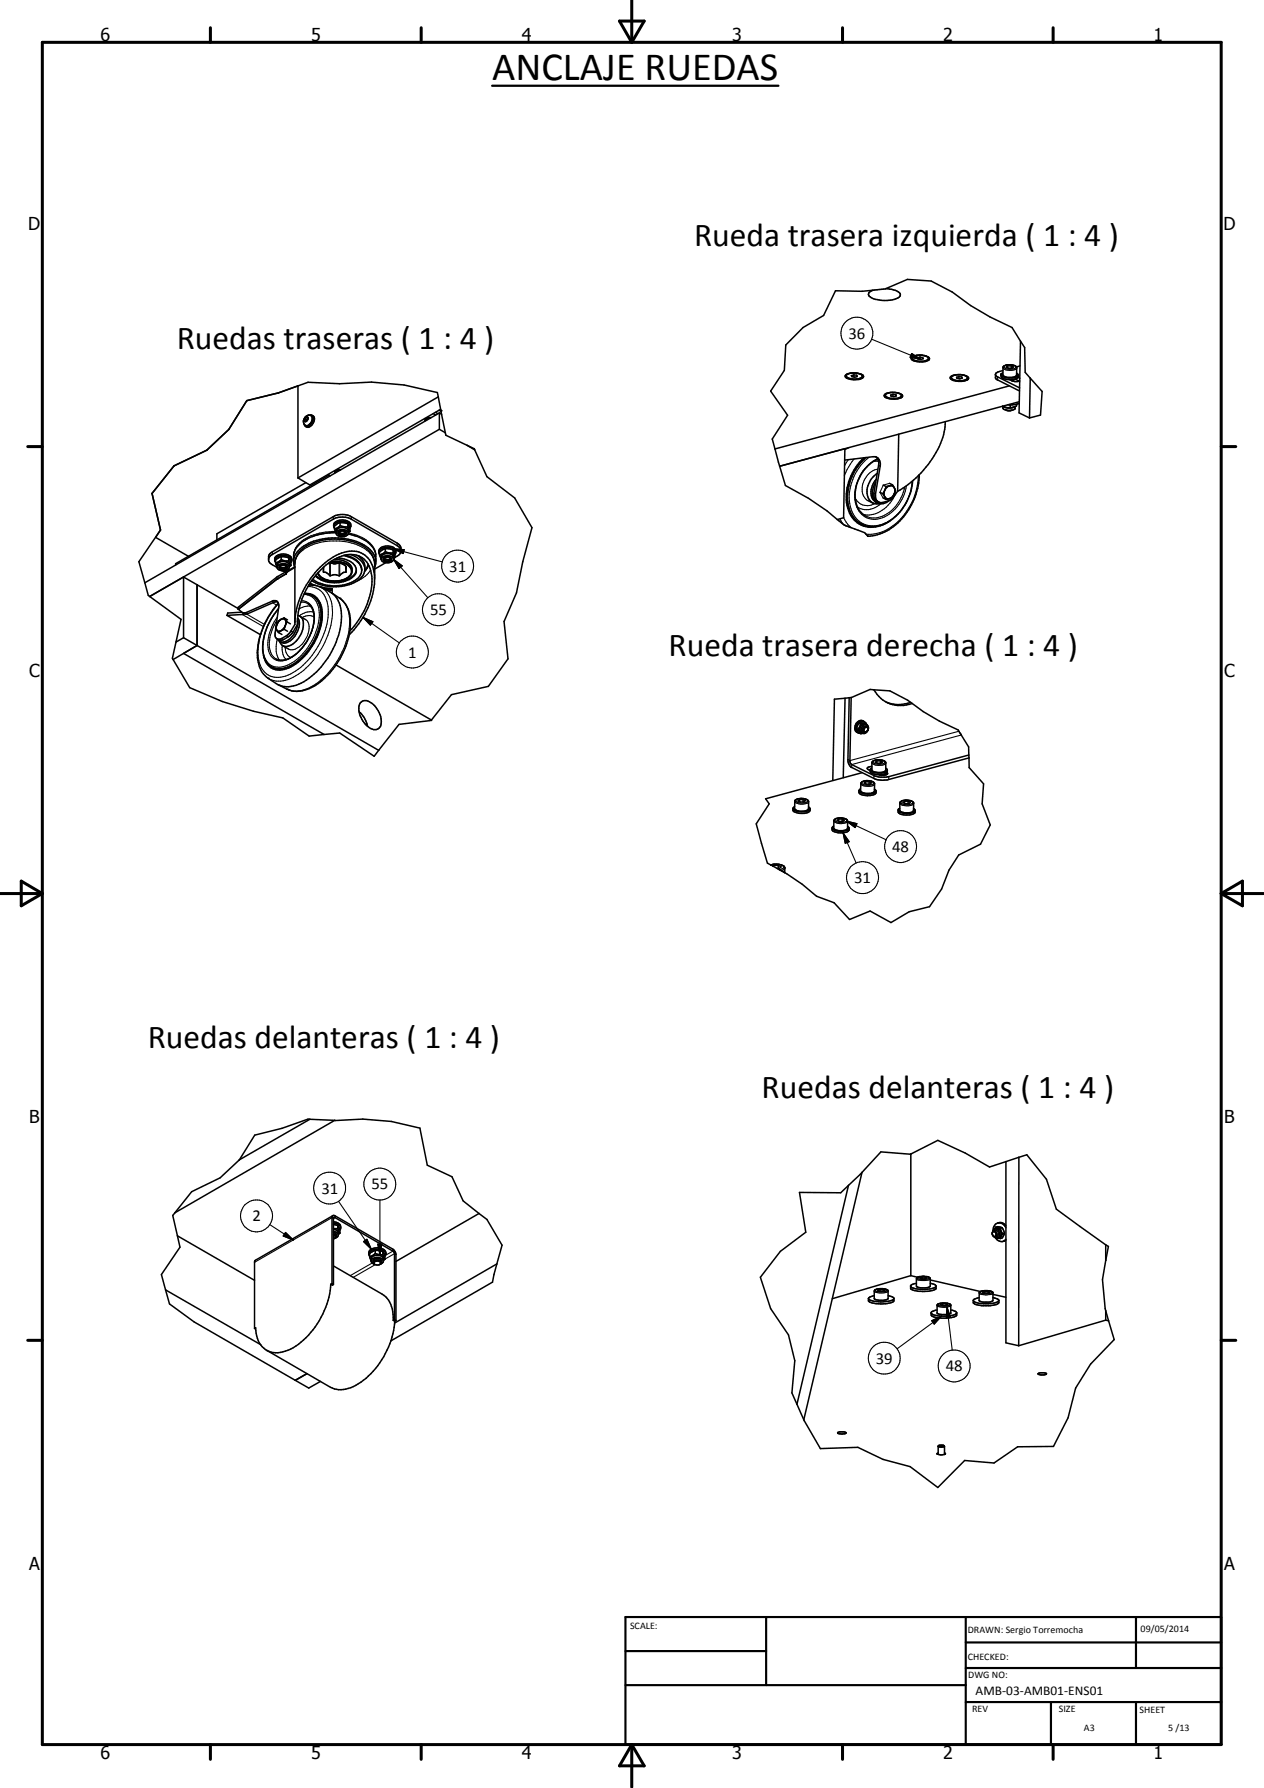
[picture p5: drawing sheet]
<svg xmlns="http://www.w3.org/2000/svg" width="297mm" height="420mm" viewBox="0 0 297 420" stroke-linecap="round" stroke-linejoin="round" font-family="sans-serif">
<g fill="none" stroke="#000" stroke-width=".35">
<path d="M205.1 68.2l-2.5 .3-6.3-.2-2.8 5.8-4.8 2.9-4 4.1-.4 5.9-3.2 4.9 4 5.7-3.6 5.6 .6 2.3M208.2 67.8l-3.1 .4M208.2 67.8l5-2.1 5.6 .3 5 2.6 4.3 3.2 4.5 2.7 5.2 2.5 2 3.2M208.2 67.8l.5 .1a3.4 3.4 0 0 1 2.9 1.2v.2a2.28 2.28 0 0 1-2.3 1.2 7.5 7.5 0 0 1-5-.9 .8 .8 0 0 1 .6-1.3l.2-.1M70 90.7l-4.6 1.6-7.4 1.8-4.2 6.8-5.2 4.9-7.7 3.7-5.2 6.5 2 8.5M70 90.7l2.4-.9 7.4 .4 7.5-.4 7.7 .7 7.8 1.7 .2 1.1M70 90.7v21.6M71.5 99.7l.3 .5M71.6 98.5l.4 .2M71.8 98a1 1 0 0 1 1.5-.2 1 1 0 0 1-.1 1.6 .94 .94 0 0 1-.9 .7 .94 .94 0 0 1-.9-.6 1.41 1.41 0 0 1 .4-1.5zM72 98.1h.3v.5l-.3 .4h-.4v-.5M72 98.1l-.4 .4"/>
<path d="M72 98.7v.3M72 98.1l.3 .2-.3 .4M72.8 97.6h.5M73.3 97.6a1.77 1.77 0 0 1-1 2.6h-.5M73.3 97.6a1.27 1.27 0 0 1 .1 2.1 1.08 1.08 0 0 1-1.6 .5M100 98.6l.2 .1M100 98.5l-.1 .4M100.7 98.2l-.7 .4M101.2 98.1v.1M101.3 98.1l-.8 .1-.5 .3M101.8 97.2l.6 .3M102.4 96.9l.5 .3"/>
<path d="M103 93.3l.5 2.9M103 93.3l-33 19M103.2 96.4l.4 .1M103.3 97l-69.3 39.9M103.3 97l.5 .3M103.3 97v3.9M103.5 96.2l.1 .3M103.5 96.2l-30.7 17.8-2.8-1.7M103.6 96.5l.2 .8M103.6 96.5h-.1M103.8 97.3l.8 4.4M198.9 88.3v.5"/>
<path d="M199.6 87.8l-.9 .3-.1 .4a4 4 0 0 0 4 .4M199.6 87.8a.66 .66 0 0 0-.7 .7 3.3 3.3 0 0 0 3.8-.1M200.2 87.7h1a1.41 1.41 0 0 1 1.5 .7M200.2 87.7l-.6 .1M200.2 87.6l-.6 .2M200.7 88.1l-.6 .2 .1 .2 .7 .1 .5-.1-.1-.3M200.7 88.1v.5M200.7 88.1l.6 .1M201 87.6l1.2 .3a.54 .54 0 0 1 .7 .3 .54 .54 0 0 1-.3 .7M201.3 88.2v.3M202.6 88.8v.1M202.7 88.4l-.1 .4"/>
<path d="M208 92.9a2.9 2.9 0 0 0 3.4 .5l.4-.4M208 92.9l.1 .5M208.8 92.3a.65 .65 0 0 0-.8 .2 .65 .65 0 0 0 0 .8 4.5 4.5 0 0 0 3.8 .1M208.8 92.3l1.6-.1 1 .3M208.8 92.3l-.5 .2-.3 .4M209.8 92.7l-.5 .1 .1 .3 .7 .1 .5-.2-.1-.2M209.8 92.7v.4M209.8 92.7l.7 .1M210.5 92.2l-1.7 .1M210.5 92.8v.3M210.7 92.3l.8 .2M211.4 92.5h.2a.47 .47 0 0 1 .5 .4 .47 .47 0 0 1-.3 .5"/>
<path d="M211.5 92.5l.3 .4v.5M211.8 93.4v.1M214.1 84.1l.7-.5 1.9-.1a2.22 2.22 0 0 1 1.7 .8 2.11 2.11 0 0 1-2.3 .7l-1.6-.3-.4-.4zM214.4 84.2l.1 .2a3.5 3.5 0 0 0 2.9 .4l.7-.3 .1-.3M215.7 83.5a1.06 1.06 0 0 0-1.3 1v.1M215.8 83.5l1.7 .1M216.2 83.9l-.6 .2 .1 .2 .7 .2 .6-.2-.2-.3M216.2 83.9v.5M216.2 83.9l.6 .1M216.8 84v.3M217.7 83.7l.3 .1M218 83.9l.2 .2-.1 .6"/>
<path d="M222.1 99.1a17.9 17.9 0 0 1-5.1 11.3 22.4 22.4 0 0 1-6.1 5M223.6 88.8l.6 .5 1.9 .2a1.04 1.04 0 0 0 1.2-.8l-.8-.5-1.9-.1-1 .3-.3 .5a3.8 3.8 0 0 0 4.3 .1 1.04 1.04 0 0 0-1.3-.9 3.7 3.7 0 0 0-2.7 .5v.6M225.3 88.5l-.5 .1 .1 .3 .7 .1 .5-.1-.1-.3M225.3 88.5v.5M225.3 88.5l.7 .1M226 88.6v.3M227.4 88.8l-.1 .5M233.9 88.1l.3 .4 5.4 2.6M235.3 88.1l.1 .6 .6 .3 2.3 .2M235.4 87.8l-.1 .2a1.39 1.39 0 0 0 1.6 .8l1.9-.2 .5-.4M235.5 87.7l-.3 .2 .1 .3M235.6 95.5a1.28 1.28 0 0 0 1.8 .9h.3"/>
<path d="M235.6 95.5l.7 .3M235.7 87.1l-1.6 .6-.1 1.2 5.6 3M235.7 87.6l-.2 .2M235.8 86.1a2.88 2.88 0 0 1 2.6-.2l.5 .5v1.9a3 3 0 0 1-3.1 0zM235.8 95.5l.3 .2M236.3 95.8h1.1M236.4 96.4l.5 .1 .8-.1M236.8 86l-.3 .3 .5 .2h.9l.3-.3-.5-.2M236.8 86h.9M236.8 86v.4M237.2 90.7l-55.1 14.8M237.2 89.2l1.2 .5 1.2-.2"/>
<path d="M237.4 95.2v.6M237.7 86v.5M237.8 96.4h-.1M238.3 89.2l-.5 .3M238.3 95.7l-.9 .1M238.3 95.7l-2 .1M238.5 89.1l1.1 .5M238.5 89.1l-.2 .1M238.5 95.5v.6l-.8 .3M238.9 95a.65 .65 0 0 1-.6 .7M238.9 87.7l.4 .4v.5l-.8 .5M239.2 88.7l.4 .2"/>
<path d="M239.5 94.4l-56.3 15.2M239.5 94.8l-.8 .2-1.9 .1M239.7 86l-.8 .2M239.8 80.2l1 1.5 .1 5.8 1.2 1.4M239.8 80.2l-.3 16.8 2.4 1.2M242.1 88.9l2.8 3.1-.4 5.5-2.6 .7M242.1 88.9l-.2 9.3M71.9 113.4l-20.9 12v1.5M77.1 111.5l.5 .3M77.3 111.6l-36 20.9v.3M79.5 110.4l-.7 .4 .2 .2M79.9 110.4h.1"/>
<path d="M80.1 110.4a1.01 1.01 0 0 0-1.4 .8M103.3 100.9l1.3 .8M103.3 100.9l-68.1 39.3M104.6 101.7l.2 .6 6.7 3.2v.2M109.8 104.6l1.7 1.1M111.5 105.7l2.9 6.3 6.5 5 4.1 7-2.1 8-1.5 7.3-3 6.8 1 8.7-4.6 6.5-8.7 1.9-4.7 6M182.1 105.5l1.1 4.1M183.2 109.6l1.4 4.5 5.4 3 4.4 3 2.4 2M183.2 109.6l15.3-4.1-.3 16.2-1.4 .4M198.5 108.1l6.7-.8a1.7 1.7 0 0 1 1.6 2.3l-1.1 6.5a1.49 1.49 0 0 0 1.7 2l1.5-.5M199.5 105.2l-1 .4M203 107.6a12.5 12.5 0 0 0-3.8 11.8 6 6 0 0 0 9.5 3.3l.6-.4"/>
<path d="M203.3 107.5a11.4 11.4 0 0 0-3.3 13.3 6 6 0 0 0 8.8 1.8l.5-.3M204 117.6l1.1 .6M205.8 113.4a3.4 3.4 0 0 0 .1 4.6 2.37 2.37 0 0 0 3-.4M205.8 107.4a1.9 1.9 0 0 1 .7 1.9l-1.1 6.6a1.77 1.77 0 0 0 1.1 2.1M205.9 112.6a4.1 4.1 0 0 0-.8 4.7l1.1 .9M206.1 111.3a4.7 4.7 0 0 0-1.6 6.4l.8 .6 1.5 .1M206.2 107.9a9.2 9.2 0 0 0-4.7 11.3l1 1.4 1 .7M206.8 115.7l.7 .3M207.5 117l.7 .3M207.5 116l.4 .7M207.6 114l.7 .3M207.9 115.2l-.4 .8"/>
<path d="M207.9 116.7l.3 .6M207.9 115.2l-.2 .8 .2 .7M207.9 116.7l.3 .4 .6 .1M208.3 114.3l-.4 .9M209 117.2l-.8 .1M209 113.6l.7 .3M209 114.2l-.7 .1M209 114.2l-.8 .5-.3 .5M209 114.2h.7l.4 .4M209.7 113.9l.4 .7M209.7 113.9l-.7 .3M210.1 116.1a1.06 1.06 0 0 1-1.1 1.1"/>
<path d="M210.1 114.6a1.82 1.82 0 0 1-1.1 2.6M210.1 114.6l.2 .5-.1 .8M210.9 115.4a4.2 4.2 0 0 1-2 2.2M211.2 102l-.3 13.4M214.5 113a12.5 12.5 0 0 1-5.2 9.3M216 111.5a15.5 15.5 0 0 1-8.7 13.8l-1.6 .5-1.8 .2a3.7 3.7 0 0 0-2.3-1.4l-3.1-1.2-1.7-1.3M34 136.9l.8 3 .4 .3M37.7 124.5l-5.1 7.5 1.4 4.9M37.7 124.5l-1.1 1.8 7.7 4.4M43.1 135.6l-7.9 4.6M43.1 135.6l3.2 1.8M43.1 135.6v14.3"/>
<path d="M46.3 137.4v14.3M46.3 137.4l9.7 5.6M64.6 131.6a2.39 2.39 0 0 1 3.9 0M64.8 132.2a1.22 1.22 0 0 1-.1-1.3 1.22 1.22 0 0 1 1.2-.6 2.18 2.18 0 0 1 2.7 1.1l-.2 .8M64.8 132.3l.3 .9M65.1 133.4v-.6a1.65 1.65 0 0 1 2.5-.6l.4 .4a1.23 1.23 0 0 1-1.5 1.6M65.1 133.4l.3 .5 1.1 .3M65.8 133.1l.2 .2M65.8 133a.56 .56 0 0 0 .1 .6 .56 .56 0 0 0 .6 .1l.8-.2 .1-.4M66 132.8l-.2 .2M66 133.2v.1M66.1 131.6l.9 .2h.9"/>
<path d="M66.1 131.6l-1.3 .7M66.1 130.8l1.8 .3M66.1 130.8l-1.3 .8v.7M66.1 130.8v.8M66.2 132.8l-.4 .2M66.2 132.8h.6a.6 .6 0 0 1 .8 .5 .6 .6 0 0 1-.9 .6h-.4a.57 .57 0 0 1-.6-.8l.1-.1M66.3 132.8h-.1M66.4 132.8h.4M66.5 134.2l.5 .3M67 132.8l.4 .3M67.2 134.4l-2.2 1.2-9.1 7.1 .1 .5M67.2 134.9l-2.1 1.2-9.1 7.1"/>
<path d="M67.2 134.4l.2 .1M67.3 134.4l.1 .1M67.3 133.1l-.4 .3-.9-.1M67.4 134.5l-.2 .4M67.4 134.5h.1M67.9 131.8l.5 1.1M67.9 131.1l.5 1.1M67.9 131.1v.7M68 133.1a1.8 1.8 0 0 0-2.9 .1M68.4 132.9l-.4 .3M68.4 132.2v.7M69 131.5a6.6 6.6 0 0 1 4.7-4.3 14.1 14.1 0 0 1 13.3 2l.9 1.1 .4 1.3"/>
<path d="M69.3 133.4l-1.9 1.1M69.3 133.2l-2.1 1.2M71.5 139.5a4 4 0 0 1 4 3.8 14.4 14.4 0 0 1-7.8 13.5 4.2 4.2 0 0 1-6-4.1 13.1 13.1 0 0 1 1.1-5.4l1-2 1.6-2.3M71.5 139.4a3.8 3.8 0 0 1 4.1 3.8 14.7 14.7 0 0 1-6.1 12.8 5.4 5.4 0 0 1-5.9 .9l-.3-.3a3.8 3.8 0 0 1-1.4-2.6M72.6 137.5h1.4l1.4 .5a9.1 9.1 0 0 1 3.2 1.9 7.7 7.7 0 0 1 1.6 6.4 19.4 19.4 0 0 1-9.4 14.2 6 6 0 0 1-5.4 .4M72.6 137.4l.3 .1M72.8 137.2l.6 .3M72.9 137a14.3 14.3 0 0 1 8.6-6.7 4.7 4.7 0 0 1 5.6 3.8 15.5 15.5 0 0 1-3.3 12.2l-1.6 2M72.9 137a16.4 16.4 0 0 0-3 9.7M72.9 137l1.2 .6M74.7 134.6a4 4 0 0 0 4.2 1.9M75.1 137.9l3 .4"/>
<path d="M75.7 138.2l2.2 .2M76.4 138.5l1.5 .2M77.1 132.5l2.1-.3 1.1 .3 .8 .3 .2 .3v1.3l-.6 .1-.9 .8a2.88 2.88 0 0 0-2.3 0l-.9-.8-.6-.1v-1M77.6 132.3l.8 .2 1.4-.2M77.6 132l2.4 .1M77.8 132a5 5 0 0 1 4.9 1.7v.3M77.9 138.4v.3M77.9 138.7l-.6 .3M77.9 132.3h1.6M77.9 139.3a9.4 9.4 0 0 1 3.3 2.6 10.2 10.2 0 0 1 .5 8.8 18.2 18.2 0 0 1-9 11.1 6.2 6.2 0 0 1-5.2 .2l-2.1-1.1M78.1 138.3v1.1M78.1 138.3l-.2 .1"/>
<path d="M78.4 123.7v-.4a2.4 2.4 0 0 1 3.8-.5 1.09 1.09 0 0 1 .1 1.3M78.6 131.4a4.5 4.5 0 0 1 4 1.9 2.14 2.14 0 0 1-1.3 2.8l-.9 .3-1.4 .2M78.6 124.3l.4 .9M79 125.2a1.82 1.82 0 0 1 2.8-.2v.5M79 125.2a11.9 11.9 0 0 0-9 3.1l-.3 .4a4.8 4.8 0 0 0-.6 4.1l.1 .4M79.2 131.1a5.8 5.8 0 0 1 4.2 1.9l.3 .9M79.5 125.1a1.37 1.37 0 0 1 1.9 0 1.05 1.05 0 0 1-1 .8 1.05 1.05 0 0 1-1-.7zM79.7 125l.2 .2M79.7 125a.88 .88 0 0 1 .9-.3 .88 .88 0 0 1 .6 .6 .91 .91 0 0 1-.8 .4 .91 .91 0 0 1-.8-.6zM79.8 125.2h.1M79.9 123.5l1.8 .3M79.9 123.5l-.6 .5-.7 .3"/>
<path d="M79.9 122.8l1.2 .1 .6 .2M79.9 122.8l-1.3 .8v.7M79.9 122.8v.7M80.5 132.2a2.21 2.21 0 0 1 2 2.7 4.9 4.9 0 0 1-5 1.6 3.3 3.3 0 0 1-2.8-1.8M80.7 130.6a5.5 5.5 0 0 1 4.1 2.4l.2 1M81.2 130.4a4.2 4.2 0 0 1 3.8 3.6M81.2 125a1.01 1.01 0 0 1-1.3 .2M81.7 123.8l.6 1.1M81.7 123.1l.6 1M81.7 123.1v.7M81.8 125.5a8.4 8.4 0 0 1 6.3 4 5.5 5.5 0 0 1 .1 3.5l-.1 .4M81.9 125.3v-.5a1.74 1.74 0 0 0-2.9-.2v.9a1.87 1.87 0 0 0 2.7 .1l.1-.1"/>
<path d="M82.3 124.9l-.4 .2M82.3 124.1v.8M82.3 130.3a4.7 4.7 0 0 1 3.4 3.1M82.4 123.6a2.4 2.4 0 0 0-3.8-.4l-.2 .4 .2 .5M83.7 134.2a4.9 4.9 0 0 1-5 2.5 6.4 6.4 0 0 1-4.5-1.5M83.7 133.9a3 3 0 0 1-2.5 2.6 7 7 0 0 1-7.1-1.2M83.7 133.9v.3M84.1 130.6a3.5 3.5 0 0 1 1.6 3.5 3.5 3.5 0 0 1-2.6 2.8 10.9 10.9 0 0 1-9.8-.5M84.7 130.9l-.2-.2 .3 .4M85 134a3.6 3.6 0 0 1-2.8 3 9.8 9.8 0 0 1-8.7-.9M88.1 136.1v-3.6a5.8 5.8 0 0 0-4.5-5 14.2 14.2 0 0 0-12.1 1.2 5.1 5.1 0 0 0-2.2 3.4v14.6l-.9 1.6M89 129.7a1.69 1.69 0 0 1 1.5-1l1.7 .1 .6 .5 .2 .4"/>
<path d="M89.2 130.4l.4 .9a1.79 1.79 0 0 1 2.9 0M89.2 130.3a1.42 1.42 0 0 1 1.5-2 2.05 2.05 0 0 1 2.3 1l-.2 1M89.8 130.4a1.77 1.77 0 0 1 2.7 .5 1.42 1.42 0 0 1-2.2 1.3 1.03 1.03 0 0 1-.5-1.8zM90.3 131.2a1.14 1.14 0 0 0 1.5 0M90.6 129.7l1.1 .3 .7-.1M90.6 129.7l-.7 .5-.7 .2M90.6 128.9h.8l1 .3M90.6 128.9l-.9 .4-.5 .4v.7M90.6 128.9v.8M90.7 132.2l-2.6 1.5M90.8 130.9a.5 .5 0 0 0-.6 .4 .5 .5 0 0 0 .6 .5h.4a.47 .47 0 0 0 .6-.2 .47 .47 0 0 0-.2-.6M90.8 130.9h.8"/>
<path d="M90.8 130.9a.55 .55 0 0 0-.6 .2 .55 .55 0 0 0 .1 .7 1.12 1.12 0 0 0 1.7-.4l-.4-.5M91.2 130.9l.4 .1M92.4 129.9l.4 1.1M92.4 129.2l.4 1.1v.7M92.4 129.2v.7M92.5 131.3v.1M92.8 131l-.3 .3M94.2 129.5v-.9l-.6-.8-11.1-6.4a4.5 4.5 0 0 0-4.2 0l-14.3 8.3-.7 .5a1.84 1.84 0 0 0-.1 1.8 2.92 2.92 0 0 0 1.9 1.4M94.2 129.5l-.2-.7-.7-.6-10.8-6.2a4.9 4.9 0 0 0-4.2 0l-14.5 8.4-.7 .9M94.2 129.5l-.4 .8-1 .7M35.2 140.2l7.3 5.3-2 9.2 .2 .3M40.7 155l3.9 6.6 7.6 3.2 7.4 2.3 6.9 1.6 6.1 4.3 3.6-.4"/>
<path d="M43.1 149.9l-1.7 1M43.1 149.9l3.2 1.8M43.1 153.5l33.1 19.1M46.3 151.7l-5.6 3.3M46.3 151.7l42.7 24.6M53.3 144.6l7.9 4.5M56 143.2l1.1 .8M56.8 143.8l-3.3 .3-.2 .5M57.4 144.2l-.5 .2-3.6 .2M64.8 147.7a2.12 2.12 0 0 0 .3 2.4M65.1 150.1l.2 .1M65.1 146.8l-.3 .9 .3 .4"/>
<path d="M65.1 146.8l-.2 .7 .2 .6M65.1 148.1l.3 .5M65.2 141.4l-.8 .1-6.3 2.8h-.6l-.4-.3M65.2 141.4l-.3-.2-.7-.1-6.3 2.8-.8 .1M65.2 141.4l.3 1-.7 5.1M65.4 141.7a17.4 17.4 0 0 0-4.8 13.4l.1 .6a5.5 5.5 0 0 0 2.3 3.7l2.4 1.5M65.4 148.6l.9 .5M66 145.5l-.5 .6-.4 .7M66 145.5l-.6 .5-.3 .8M66 145.5l.6-.1 .5 .3M66.5 151.8l1.3 .7M66.8 147.9l.8 .4"/>
<path d="M66.8 147.9l-1.3 .5-.4-.3M66.8 145.2l.3 .5M66.8 145.2l.8 .5M66.8 145.2l-.8 .3M67.1 145.7l.1 .5-.4 1.7M67.1 145.7l.3 .4M67.4 146.1a3.8 3.8 0 0 1-2 2.5M67.4 146.1l.8 .5M68.4 148.3l-1.1 1.1-1.3 .8h-.7M68.4 148.3l.4 .2M68.8 148.5l-.8 1-1.6 .9-.7 .1-.6-.4M69.3 146.1a19.4 19.4 0 0 1 10.3-15.9 5.7 5.7 0 0 1 6.9 1 9.6 9.6 0 0 1 1.1 8.4 20.4 20.4 0 0 1-5.6 9.6"/>
<path d="M69.9 145.8a4.8 4.8 0 0 1-3.6 5.1l-.5-.1-.5-.6M69.9 145.3v1.4M69.9 146.7l-1.1 1.8M70 144.7l.5 .1M70.5 144.8l1.3 .8M70.5 144.8a2.92 2.92 0 0 1 .5 3.5 5.1 5.1 0 0 1-3.8 3.6h-.3a1.45 1.45 0 0 1-1.2-1.2 1.87 1.87 0 0 0 2.5-.1 4.8 4.8 0 0 0 1.9-5.2l-.2-.2M72.3 141.9l.3 .2a4.9 4.9 0 0 1 1 5 11.8 11.8 0 0 1-5.1 7.3l-.8 .4a3.2 3.2 0 0 1-2.9 0M79 156.3l22.4 12.9M76.2 172.6l3.6-.3 8.1 5.4 1.1-1.4M84.4 167.3a5.5 5.5 0 0 1 2 3.4M84.6 165.2l.2-.2a2.08 2.08 0 0 1 3 .6 4.7 4.7 0 0 1 1.5 5.3 1.72 1.72 0 0 1-2.8-.2 4.9 4.9 0 0 1-1.9-5.5zM86.2 170.1l-.3 .2"/>
<path d="M101.4 169.2l-7.6 1-4.8 6.1M198.6 164.1l-2.5 .2-.3 19.1M198.6 164.1l-.4 18.7M199.6 164l-.3 14.5 .1 .9 .5 .9 5.5 2.6a5.7 5.7 0 0 0 3.2 .4l19.1-5.2M199.6 164l-1 .1M200 163.9l-.4 .1M200 163.9h.1M200 163.9l-.2 15.4 .4 .4 5.4 2.7 1.2 .2 2.1-.1 18.8-5.1M201.3 171.2l.5 1 .4 .2M201.3 171.2l.4 .2M201.7 171.4l.5 1M201.8 169.9l-.5 1.3"/>
<path d="M201.8 169.9l.4 .2M202.2 170.1l-.5 1.3M202.7 170.6a.79 .79 0 0 1 1.3 0 1.17 1.17 0 0 1-.1 1.2 1.17 1.17 0 0 1-1.2 .5l-.3-.6v-.4zM202.9 172l.2 .1M202.9 169.5a1.54 1.54 0 0 0-1.7 .4 1.54 1.54 0 0 0-.2 1.7l.4 .5 .5 .2M203.2 169.7a1.49 1.49 0 0 0-1.6 .1 1.49 1.49 0 0 0-.5 1.5l.1 .5 .3 .3M203.4 169.8l.3 .5a1.11 1.11 0 0 0-1.5 .5 1.11 1.11 0 0 0 .5 1.5l-.5 .1M203.4 169.8l-1.2 .3M203.4 169.8l-.6-.2-1 .3M203.5 170.6l.2 .1M203.8 171.8l-.3 .2M203.9 171.7l-.4 .3"/>
<path d="M204 171.5v-.3a.52 .52 0 0 0-.9 0 .52 .52 0 0 0 .4 .8M204 171.5l-.1-.6a.68 .68 0 0 0-1 .2 .68 .68 0 0 0 .4 1l.2-.1M204 171.5l-.2 .3M205 178.9a3 3 0 0 1 3.1 .1l.1 2a2.64 2.64 0 0 1-3.3 0zM205.4 162.1l3.7 .2 4.9 2.8M205.4 162.1l-.9-.1-4.4 1.9M205.4 162.1a7.2 7.2 0 0 0 9 3.2M206 178.8v.4M206.9 178.8v.5M206.9 178.8l.5 .3-.3 .2-.9 .1-.5-.3 .3-.3M206.9 178.8h-.9M208.2 165a7.7 7.7 0 0 0 5.8 .1"/>
<path d="M214 165.1l.4 .2M214.4 165.3l2.6 1.9 3.8 2.3 4.4 2 2.4 4 .1 1.9M227.7 177.4v.7M227.7 178.1l.1 2.3 3.3 3.8-.3 4.7 1.9 4.9-2.3 4.6-5.1 2.5-2.3 3.6-1.7 4.4-2.9 4.2-4.7 1.1-4.3 2.6-4.9-2.7-4.9 2-3.6-4-4.1-1.5-3.3-2.8-4.2-2.7M186.4 190l.2 .4a4.1 4.1 0 0 0 3.6 0l.2-.3M186.7 189.6l-.3 .3v.6a3.7 3.7 0 0 0 3.5 .4l.5-.5v-.4l-.4-.4M186.9 188a2.26 2.26 0 0 1 3.1 .4l-.1 1.9-.6 .2-1.4 .1-1.2-.5 .1-1.9zM187.9 187.9v.4M188.7 187.9l.6 .2-.4 .3-.8 .1-.6-.3 .4-.3M188.7 187.9h-.8M188.7 187.9v.6M195.5 194.6v.3a2.01 2.01 0 0 0 1.6 .8l2-.2a.69 .69 0 0 0 .5-.9"/>
<path d="M195.9 194.1l-.4 .5M196.1 192.5a2.53 2.53 0 0 1 3.1 .4v1.7l-.3 .3a3.1 3.1 0 0 1-2.8 0l-.2-.3 .1-1.8zM197.1 192.5l-.1 .4M197.9 192.4l.5 .3-.3 .3h-.8l-.6-.2 .4-.3M197.9 192.4l-.8 .1M197.9 192.4v.6M199.2 194.2l.3 .4-.1 .3a4.1 4.1 0 0 1-3.1 .3l-.8-.6M201.8 185.8a3.3 3.3 0 0 0 3.3 .7l.5-.2 .3-.4M202.2 185.4l-.4 .4M202.4 183.9a2.43 2.43 0 0 1 3.1 .2l-.1 2-.8 .3h-1.2l-1.1-.5zM202.6 181.6l-22.7 6.1 .9 1.2-3.1 4.7 2.6 9.2 .8 .4M203.4 183.7v.5"/>
<path d="M204.3 183.7l.5 .2-.3 .4h-.9l-.5-.3 .3-.3M204.3 183.7h-.9M204.3 183.7l-.1 .6M204.5 180.8l-.3 .1M204.5 180.8v.6a3.6 3.6 0 0 0 3 .6M204.9 180.1a.74 .74 0 0 0-1.1 .5l.7 .5M204.9 180.5l-.4 .3M205.5 185.5l.3 .2a.82 .82 0 0 1-.1 .9 .82 .82 0 0 1-.8 .3 2.78 2.78 0 0 1-3.1-.7v-.4M206.5 182l1.7 .1M207.5 182l-.1 .2M207.5 182h.1M207.8 181.9l-.3 .1"/>
<path d="M207.8 181.9l.4 .2M208.2 180.5a.5 .5 0 0 1 .3 .6 .5 .5 0 0 1-.5 .4l-1.8 .2a1.8 1.8 0 0 1-1.7-.8M208.4 181.5l.2 .3-.4 .3M208.5 181l-.1 .6-.6 .3M211.1 190.4a3.1 3.1 0 0 0 3.4 .5l.6-.4M211.5 190l-.4 .2v.7a3.6 3.6 0 0 0 3.7 .3l.2-.2 .1-.6-.4-.4M211.5 188.5a2.47 2.47 0 0 1 3.2 .2l-.2 2-.5 .2-1.4 .1-1.1-.5zM212.6 188.3v.5M213.4 188.3l.6 .2-.4 .3h-.8l-.6-.2 .4-.3M213.4 188.3h-.8M213.4 188.3v.5M181.1 203.2h.1"/>
<path d="M181.1 203.2l1.8-.1a1.48 1.48 0 0 1 1.5 .9v1.1M181.1 203.2l.5 .3M181.6 203.5l.1 .1M181.7 203.6l2.7 1.4M181.7 203.4v.2M181.7 203.4l-.1 .1M182.9 203.3v.8M182.9 203.3l-1.2 .1M182.9 203.3l.7 .4-.5 .4h-.4M184.4 205v.1M56.3 272.5l-4.6 4.3-6.7 3.2-3.9 5M72.8 263h-.4l-6.1 2.1-6.4 1.6-3.6 5.8"/>
<path d="M72.8 263l5.9 .3M72.8 263l-16.5 9.5M78.7 263.3a50.3 50.3 0 0 1 20 1.8l1.7 8.7 5.8 2.7 2.6 5.7 3.8 3M78.7 263.3l-37.6 21.7M199.4 278.6l-1.8 1.7-9.7-.1 1.5 9.4-6 4.4-4.7 6.1 2.4 7.4 4.2 6.2 1.5 6-.7 7.6 1.2 2.7M199.4 278.6l-12.1 51.4M202.6 275.5l-3.2 3.1M202.6 275.5l-13.7 58.1M214 271.2l6.4-3.2 6.5 3 5.6 3.2 3.9-1.2M214 271.2l-7-.5-4.4 4.8M214 271.2v28.6M236.4 273v42.6l3 .6"/>
<path d="M239.4 271.9l-3 1.1M239.4 271.9l1.9-.5 4.6 5.7 2.3 7 11.6 8.4M239.4 271.9v44.3M41.1 285l-.5 .6 1.1 4.8M41.7 290.4l.6 2.7-4.4 6.4 1 3.6M41.7 290.4l18.1 10.5M78.2 285.7l-18.3 10.6-.1 15.9M78.3 285.6l-.3 .3v15.7M78.3 285.6l.4 .1 13.6 7.8 .6 .7 .1 .6v15.5M78.4 289.6l.6 .5v.5l-.2 .4M78.4 297.5l11.4 6.6a6.3 6.3 0 0 1 2.6 6.2M78.4 287.4a1.73 1.73 0 0 1 1.7 1.1"/>
<path d="M78.4 287.1a1.39 1.39 0 0 1 1.6 1.7l-.1 .3M78.4 289.3l.7 .3 .4 .5 .4-.3M78.4 288.8l.5 .2 .6 .5-.1 1.1-.6 .3M78.4 288.7h1M78.4 287.7l1 .3M78.4 290l.5 .2 .1 .2M78.4 290.2l.5 .4-.1 .3-.4 .2M78.8 291h-.2M79.4 288.7l.5 1.1M79.4 288l.5 1.1M79.4 288v.7M79.9 289.1v.7"/>
<path d="M86.7 294.6a2.44 2.44 0 0 1 3.6-.6l.4 .6M86.9 295.2a1.22 1.22 0 0 1-.1-1.3 1.22 1.22 0 0 1 1.2-.6 2.18 2.18 0 0 1 2.7 1.1l-.2 .8M86.9 295.3l.3 .9M87.2 296.3a1.23 1.23 0 0 1 .5-1.2 1.23 1.23 0 0 1 1.2-.1l.8 .2 .4 .5v.8l-.7 .6M87.2 296.3a1.52 1.52 0 0 0 2.1 .8M87.7 296.5a1.26 1.26 0 0 1 2 0M88 297.1l-.1-.3a.83 .83 0 0 1 .8-.5 .83 .83 0 0 1 .8 .7l-.3 .1M88.2 294.6l1.8 .3M88.2 294.6l-1.3 .7M88.2 293.8h.7l1.1 .3M88.2 293.8l-1.3 .8v.7M88.2 293.8v.8"/>
<path d="M89.5 297l.2-.3a1.01 1.01 0 0 0-.6-1 1.01 1.01 0 0 0-1.2 .3l-.2 .2v.5l.2 .4M90 294.9l.5 1M90 294.1l.4 .9 .1 .9M90 294.1v.8M90.1 296.2a1.71 1.71 0 0 0-2.9 .1M90.5 295.9l-.4 .3M112.6 285.2l1.8 1.4 3.6 6-1.2 4.4M112.6 285.2l-19.6 11.2M116.8 297l-1.1 4.3-23.8 13.8M116.8 297l-24 13.9M214 299.8l1.6 .3M214 299.8l-18.4 5.4"/>
<path d="M233.2 290.1l.4 .5M233.2 289.6l.1 .8M233.3 289.6l-.1 .5M233.3 289.6l.2-.2a.64 .64 0 0 1 .6 .5 .64 .64 0 0 1-.3 .7h-.2M233.6 289.2a.72 .72 0 0 1 .7 .7 .72 .72 0 0 1-.6 .8l-.2-.2M233.6 289.2l-.4 .4M233.7 288.8l-.3 .2-.1 .4M233.7 288.8a1.14 1.14 0 0 1 1.2 .8 1.14 1.14 0 0 1-.5 1.3l.7 .1M233.8 288.8a1.07 1.07 0 0 1 1.5 1 1.07 1.07 0 0 1-1.5 1l-.2-.2M233.8 289.1l-.3 .1M233.9 290.8a1.49 1.49 0 0 0 2.5 .4M234 288.4l-.3 .4"/>
<path d="M234 288.4l1.1 .2M234 288.4l.4-.2 1.1 .3M234.3 290.6l-.4 .1M234.7 287.4a1.47 1.47 0 0 0-1.3 1.7M234.7 287.4l1.1 .3 .6 .8M234.7 287.3h.8l.9 .7M235.1 288.6l.5 1.3M235.5 288.5a1.52 1.52 0 0 1-.4 2.5M235.5 288.5l-.4 .1M235.6 289.9l-.5 1.1M236 289.9h-.4M236.4 291.4l-.7 .3"/>
<path d="M259.8 296.2l-.7 4.5 .7 7.3M259.8 292.5l.7 .4-.7 3.3M259.8 292.5v3.7M38.9 303.1l.9 3.3 5.8 4.2 23.8 13.8M38.9 303.1l22.4 12.9M59.8 312.2l.3 .1M77.7 301.8l.4 .2 .3-.2M77.7 301.8a19.2 19.2 0 0 1-9.4 15.2 5.9 5.9 0 0 1-5.9 .1 6.1 6.1 0 0 1-2.3-5.1l-.3 .2M78 301.6l-.3 .2M78 301.6l.4 .2M78.4 301.8v-15.5l.2-.3 13.9 8 .1 .3 .1 15.8M92.4 310.3l.4 .2"/>
<path d="M92.7 310.1l.3 .2M92.7 310.1l-.3 .2M92.8 310.5a19.8 19.8 0 0 1-6.8 13.4 9.2 9.2 0 0 1-6.9 2.6l-1.4-.5-15-8.7M93 310.3l-.2 .2M204.1 305.2a5.1 5.1 0 0 0 3.6 .7l2-.3 .4-.4M205.4 304.5l-1.2 .4-.1 .8a6.9 6.9 0 0 0 6 0v-.7l-1.4-.5M205.5 303.2a3.2 3.2 0 0 1 2.8-.2l.4 .2v.2l-.1 1.9a4.2 4.2 0 0 1-2.9 .1l-.3-.3zM206.8 303h.8M206.8 303l-.6 .1 .3 .3 1.4-.1-.3-.3M206.8 303v.4M207.6 303v.3M214 302.3a2.99 2.99 0 0 0 1.9 .6 6.7 6.7 0 0 0 3.9-.4l.2-.2"/>
<path d="M215.3 301.6l-1.3 .5v.7a7 7 0 0 0 5 .5l.9-.4 .1-.7-.3-.3-1.1-.3M215.4 300.3a2.99 2.99 0 0 1 3.2 .1v1.9l-.6 .3h-1.5l-.7-.1-.5-.3zM216.7 300.1l-.5 .2 .2 .2h.9l.5-.1-.2-.3M216.7 300.1h.9M216.7 300.1v.4M217.6 300.1v.3M218.6 300.8l11.8 2.7M220.2 307.8a1.09 1.09 0 0 0-1.4 1.2 2.65 2.65 0 0 0 2.4 .8l3-.3 .6-.4v-.6M220.3 306.6a3.1 3.1 0 0 1 3.1 .1v1.9l-.6 .3h-1.4l-1.2-.3zM221.5 306.4l-.5 .1 .2 .2 .9 .1 .6-.2-.3-.2M221.5 306.4h.9M221.5 306.4v.3"/>
<path d="M222.4 306.4v.3M223.4 307.8l1.1 .3 .3 .5a7 7 0 0 1-5 .5l-1-.5M230.1 304.9l-1.2 .5-.2 .8 .7 .4 1.3 .2h2a2.45 2.45 0 0 0 2-.7v-.5M230.2 303.7a3.5 3.5 0 0 1 3-.1l.1 2-.8 .4h-1.5l-.9-.3zM231.4 303.4l-.5 .2 .2 .2 1.5-.1-.3-.2M231.4 303.4l.9 .1M231.4 303.4v.4M232.3 303.5v.3M233.3 304.2l3.1 .6M233.3 304.9l.9 .3a.41 .41 0 0 1 .5 .3 .41 .41 0 0 1-.4 .5 8.7 8.7 0 0 1-4.9 .1l-.7-.4M259.8 310.2l-20.4 6M259.8 308l.7 2.4"/>
<path d="M259.8 308v2.2M259.8 310.2l.7 .2M260.5 310.4l1.3 4.4-5.5 5.7-3.5 5.7-1.8 7-3.4 6.7-8.5 .1-5.5 3.8-6.9-.6-6.3 6.3-6.5-4.9-6.4-1.7-5.9-2.8-8.8 .3-3.9-6.8M69.4 324.4l3.2 1.8 2.7-1.6M72.1 322.8l-2.7 1.6M187.3 330l1.6 3.6M196.8 336.6l.5-.1h1.1l.4 .1a1.26 1.26 0 0 1-1.5 .3l-.4-.1zM220.6 339.7l-.1 .1v2M220.6 339.7v.1M221.8 339.7l.2 .2M221.8 339.7h-1.2M221.8 339.7l-.5 .2-.7-.1"/>
<path d="M222 339.9l-.7 .2-.8-.2M222 339.9v1.9M244.1 322.7l1.2-.1 .6 .1-.1 .3-.5 .1a1.41 1.41 0 0 1-1.4-.3zM220.5 341.4l-.3 .1a1.55 1.55 0 0 0 2 0l-.2-.1"/>
</g>
<g fill="none" stroke="#000" stroke-width=".25">
<path d="M204.9 79.7l11.5 4.8M71.8 98.1l.3-.1a.48 .48 0 0 1 .4 .4 .48 .48 0 0 1-.3 .5l-.4 .2-.3-.1v-.5zM73.1 97.7a1.51 1.51 0 0 1-1 2.3l-.3-.1M103.1 96.5l.5 .1M214.2 83.1l2.2 1.4-2.5-.6zM234.4 88.6v.7M235.7 86.4a2.11 2.11 0 0 0 2.6 .5l.6-.4M236 86a2.39 2.39 0 0 1 2.8 .3 2.25 2.25 0 0 1-2.9-.1zM199.3 108l-.8 1.4M200.7 107.9l-1.6 2.5-.7 1.4M201 117.1a3.3 3.3 0 0 0 4.6 1.3M203.6 107.5a11.9 11.9 0 0 0-3.7 12.8 5.6 5.6 0 0 0 2.7 2.9"/>
<path d="M204.3 107.4a12 12 0 0 0-4.5 11.6 5.5 5.5 0 0 0 7.5 4.2 12 12 0 0 0 7.1-10.1M205.4 115.9l.3 .2M206.2 107.8a9.6 9.6 0 0 0-4.9 11.4 4.8 4.8 0 0 0 7.7 1.6 10.2 10.2 0 0 0 4-6.6M206.3 110.2a4.7 4.7 0 0 0-3.1 6.8l.8 .6M206.4 108.4h-1.1M206.5 109.3l.3 .3M207 118.4a4.6 4.6 0 0 1-5.5 .7M209 113.6l-1.4 .4-.8 1.7 .7 1.3M210.5 116.1a7.6 7.6 0 0 1-7.2 4.9l-.5-.1M212.6 114.5a8.8 8.8 0 0 1-6.7 7.2 4 4 0 0 1-2.4-.4M215.8 111.8a14.9 14.9 0 0 1-8.5 13.2l-1.9 .5h-1.9M64 129.7v.6"/>
<path d="M67.1 134.9h.1M69.3 132.5a4.4 4.4 0 0 1 2.3-3.6 14.5 14.5 0 0 1 11.8-1.1 6.1 6.1 0 0 1 4.6 4.3l.1 .4M71.4 139.7a3.9 3.9 0 0 1 3.6 4.2 14.2 14.2 0 0 1-7.4 12.4 3.7 3.7 0 0 1-5.6-2.5 13.3 13.3 0 0 1 3.4-10.7M72.3 137.8a4.4 4.4 0 0 1 4.5 3.5 14.2 14.2 0 0 1-1.7 9.9 15 15 0 0 1-8.6 7.8 4.4 4.4 0 0 1-5.5-3.2 15.2 15.2 0 0 1 2.9-12l1.5-1.9M73.2 136.5l.2 .1M73.4 140a5 5 0 0 1 2 4.4 14.7 14.7 0 0 1-7.9 12.3 4.2 4.2 0 0 1-3.7 0M75.4 138a6.1 6.1 0 0 1 2.7 5.9 18.7 18.7 0 0 1-9.8 15.5 5.7 5.7 0 0 1-5.3 0M76.1 133.3v1.2M77.5 132.3v3M77.6 132.3v3M78.3 121.4v.6M78.9 124.9a12.4 12.4 0 0 0-8.8 3l-.8 1.3-.3 1.2"/>
<path d="M79 125.1l-2.8 .2-2.6 .7M79.7 132.3v3M79.8 132.3v3M81.3 133.1v1.4M81.8 125.5l1.9 .5M81.9 125.2a8 8 0 0 1 6.2 4l.2 1.2M82.5 121.4v.6M86.5 132.5l-.8 1.5M86.6 132.7l-.3 .8-.6 .7M86.7 132.8l-1 1.6M87.1 133.9a6.2 6.2 0 0 1-3.2 2.7M92.5 128.9l2.5 .3-.3 .9z"/>
<path d="M92.5 128.9l11.4 3.1M92.5 131.4l2 1.6-.7 .6zM92.5 131.4l8 9.1M93.3 127.6v.6M197.4 121.9l.8 1.3M198.2 121.6l1 1.5 .8 .9M56.9 144.4l5 2.8M57.9 143.9l.4 .3M57.9 144.3l4.2 2.4M64 141.3l.4 .2M64.1 141.6l.9 .6M65.1 145.8a9.1 9.1 0 0 0-1.5 7.5l.4 .8 .8 .7"/>
<path d="M65.2 150.2a5.6 5.6 0 0 0 .5 4.9M66.2 150l.5 .3M66.3 151.6a4.2 4.2 0 0 0 .9 3.4M67 152a2.64 2.64 0 0 0 1.3 2.5M67.3 149.4l.4 .2M70.7 141.5h.7l.9 .4M70.8 141.1a3.2 3.2 0 0 1 3.1 3.6 11.7 11.7 0 0 1-6.7 10.4 3.1 3.1 0 0 1-4.2-3 10.6 10.6 0 0 1 2.2-7.1M71.8 145.6a2.71 2.71 0 0 1 .6 3.3 5.2 5.2 0 0 1-3.7 3.8l-.9-.2M73 142.5h-1.5l-1.2 .6M73.7 143.8h-.4a4 4 0 0 0-3 .9M73.8 145a2.59 2.59 0 0 0-2.8 .1M79.8 140.6a6.7 6.7 0 0 1 2.3 6.4 19 19 0 0 1-9.7 14.8 5.9 5.9 0 0 1-4.9 .2"/>
<path d="M85.3 145.1l2.3 1-.6 .8zM85.3 145.1l8.6 6M203.5 170.6a.8 .8 0 0 0-.8 .4 .8 .8 0 0 0 .2 1M204.9 179.2a2.72 2.72 0 0 0 3.2 .3l.1-.2M205.2 178.9l.5-.3h1.1l1 .2 .1 .4a2.56 2.56 0 0 1-2.8-.1zM225.3 171.8l-25.6 6.9-.4-.2M225.9 172.7l-25.7 7v.6M186.8 188.3a2.6 2.6 0 0 0 3.2 .2v-.1M187.1 188a2.4 2.4 0 0 1 2.7 .1v.1a2.15 2.15 0 0 1-2.8 0zM196 192.9a2.59 2.59 0 0 0 3.2 .2v-.1M196.3 192.5a2.22 2.22 0 0 1 2.7 .3 2.21 2.21 0 0 1-2.9-.1zM198.1 195.7l1.5 2.1-1 .4z"/>
<path d="M198.1 195.7l3.1 7.1M198.9 193l2.5 .5-.4 1zM198.9 193l9.4 4.4M202.3 184.2v.1a2.47 2.47 0 0 0 3.2-.1M202.6 183.8a2.52 2.52 0 0 1 2.7 .1l.1 .2a2.36 2.36 0 0 1-2.8 .1zM205.4 182.2v.7M208.3 181.7v.3M208.9 182.5l-.1 .7M211.5 188.7a1.77 1.77 0 0 0 2 .7l1-.3 .2-.3M211.8 188.3a2.56 2.56 0 0 1 2.7 .2v.1a2.24 2.24 0 0 1-2.8 .1zM181.1 203.2a3 3 0 0 1 3.1 .5l-.2 .3-.9 .3M184.4 204l-.2 .3-.6 .3"/>
<path d="M63.4 287.8l5.5 3.6M67.1 289.6l1.8 1.8-2.4-1zM78.7 285.7v.4l-.3 .2-.4-.2-18.2 10.5M79.5 282.3l7.7 11.2M85.4 291.8l.8-.6 1 2.3zM87.5 296.8l-5.2 3M88.2 297.2l-5.2 3M88.8 292.4h.9l-.4 2.5zM89.3 282v12.9M92.3 293.5v.5l-1.7 1M93 294.8l-.3-.2-2.2 1.3M233.8 289.1a.82 .82 0 0 1 .8 .6 .82 .82 0 0 1-.3 .9"/>
<path d="M205.4 303.4l.1 .1a3.9 3.9 0 0 0 2.8 .2l.4-.3M205.7 303.1l.8-.2a2.72 2.72 0 0 1 2 .3l-.5 .3-1.3 .1-.9-.2zM215.3 300.5l.3 .2 .9 .2 1.7-.1 .4-.3M215.6 300.3a3.1 3.1 0 0 1 2.8 0l-.3 .2-.6 .2-1.4-.1zM218.9 310.3l2.3-1-1.7 1.9zM220.2 306.7l.2 .3 1 .2 1.1-.1M220.4 306.5a2.98 2.98 0 0 1 2.9 .1 3.1 3.1 0 0 1-2.8 .1zM221.2 309.3l-10.4 7.7M222.5 307.1l.9 2.4-1 .2zM222.5 307.1l1.3 10.2M223.4 306.7l-.2 .3-.7 .1M230.1 303.8a2.29 2.29 0 0 0 2.4 .4h.4l.4-.4"/>
<path d="M230.3 303.6l.3-.2 1.3-.1 1 .1 .3 .3a2.76 2.76 0 0 1-2.9-.1z"/>
<circle cx="201.4" cy="78.3" r="3.8"/>
<circle cx="107.5" cy="133" r="3.7"/>
<circle cx="96.9" cy="153.2" r="3.7"/>
<circle cx="103" cy="143.3" r="3.8"/>
<circle cx="211.6" cy="198.9" r="3.8"/>
<circle cx="202.7" cy="206.2" r="3.7"/>
<circle cx="77.5" cy="279.2" r="3.8"/>
<circle cx="89.2" cy="278.3" r="3.7"/>
<circle cx="60.3" cy="285.7" r="3.7"/>
<circle cx="207.8" cy="319.1" r="3.7"/>
<circle cx="224.2" cy="321" r="3.8"/>
</g>
<g fill="#000">
<circle cx="103.6" cy="96.5" r=".18"/>
<circle cx="65.1" cy="136.1" r=".18"/>
<circle cx="75.4" cy="138" r=".18"/>
<circle cx="81" cy="125.2" r=".18"/>
<circle cx="90.5" cy="131.4" r=".18"/>
<circle cx="91.6" cy="131.4" r=".18"/>
<circle cx="56" cy="143.2" r=".18"/>
<circle cx="63" cy="159.4" r=".18"/>
<circle cx="79.8" cy="140.6" r=".18"/>
<circle cx="67.5" cy="162" r=".18"/>
<circle cx="204.5" cy="181.1" r=".18"/>
<circle cx="181.1" cy="203.2" r=".18"/>
</g>
<g fill="none" stroke="#000" stroke-width=".71">
<path d="M148.5 0v9.9M9.9 9.9h277.1v400.1h-277.1zM49.4 6.5v3.4M99 6.5v3.4M145.6 5h5.8l-2.9 4.9zM198 6.5v3.4M247.5 6.5v3.4M6.5 104.9h3.4M287 104.9h3.4M0 210h9.9M5 207.1l4.9 2.9-4.9 2.9zM287 210h10"/>
<path d="M287 210l5-2.9v5.8zM6.5 315h3.4M287 315h3.4M49.4 410v3.4M99 410v3.4M148.5 410v10M148.5 410l2.9 5h-5.8zM198 410v3.4M247.5 410v3.4"/>
</g>
<path d="M147 380h140v30h-140zM180 380v16M226.9 380v30M267 380v12M147 388h33M147 396h79.9M226.9 400h60.1M226.9 392h60.1M226.9 386h60.1M247 400v10M267 400v10" fill="none" stroke="#000" stroke-width=".51"/>
<path d="M115.7 20.2h67.2" fill="none" stroke="#000" stroke-width=".53"/>
<path d="M214.2 83.1l2.2 1.4-2.5-.6zM92.5 131.4l2 1.6-.7 .6zM92.5 128.9l2.5 .3-.3 .9zM85.3 145.1l2.3 1-.6 .8zM198.1 195.7l1.5 2.1-1 .4zM198.9 193l2.5 .5-.4 1zM67.1 289.6l1.8 1.8-2.4-1zM85.4 291.8l.8-.6 1 2.3zM88.8 292.4h.9l-.4 2.5zM218.9 310.3l2.3-1-1.7 1.9zM222.5 307.1l.9 2.4-1 .2z" fill="#000"/>
<text font-size="9.4" x="115.7" y="18.8">ANCLAJE RUEDAS</text>
<g font-size="7.9">
<text x="163.1" y="57.7">Rueda trasera izquierda ( 1 : 4 )</text>
<text x="41.6" y="82">Ruedas traseras ( 1 : 4 )</text>
<text x="157.1" y="154.2">Rueda trasera derecha ( 1 : 4 )</text>
<text x="34.7" y="246.3">Ruedas delanteras ( 1 : 4 )</text>
<text x="179" y="258.1">Ruedas delanteras ( 1 : 4 )</text>
</g>
<g font-size="4.2">
<text x="23.6" y="9.6">6</text>
<text x="73.1" y="9.6">5</text>
<text x="122.6" y="9.6">4</text>
<text x="172.1" y="9.6">3</text>
<text x="221.6" y="9.6">2</text>
<text x="271.1" y="9.6">1</text>
<text x="6.6" y="54">D</text>
<text x="287.5" y="54">D</text>
<text x="6.8" y="159">C</text>
<text x="287.7" y="159">C</text>
<text x="6.8" y="264">B</text>
<text x="287.7" y="264">B</text>
<text x="6.8" y="369">A</text>
<text x="287.7" y="369">A</text>
<text x="23.6" y="413.4">6</text>
<text x="73.1" y="413.4">5</text>
<text x="122.6" y="413.4">4</text>
<text x="172.1" y="413.4">3</text>
<text x="221.6" y="413.4">2</text>
<text x="271.1" y="413.4">1</text>
</g>
<g font-size="3.9">
<text x="199.4" y="79.6">36</text>
<text x="105.6" y="134.3">31</text>
<text x="101" y="144.6">55</text>
<text x="95.9" y="154.5">1</text>
<text x="209.7" y="200.2">48</text>
<text x="200.7" y="207.5">31</text>
<text x="75.5" y="280.5">31</text>
<text x="87.3" y="279.5">55</text>
<text x="59.3" y="287">2</text>
<text x="205.8" y="320.4">39</text>
<text x="222.2" y="322.2">48</text>
</g>
<text font-size="3.1" x="229.3" y="398.2">AMB-03-AMB01-ENS01</text>
<g font-size="2.4">
<text x="148.1" y="382.7">SCALE:</text>
<text x="227.4" y="383.8">DRAWN: Sergio Torremocha</text>
<text x="268.1" y="383.6">09/05/2014</text>
<text x="227.5" y="390">CHECKED:</text>
<text x="227.5" y="394.4">DWG NO:</text>
<text x="228.4" y="402.3">REV</text>
<text x="248.8" y="402.4">SIZE</text>
<text x="254.7" y="406.8">A3</text>
<text x="267.8" y="402.5">SHEET</text>
<text x="274.5" y="406.8">5 /13</text>
</g>
</svg>
